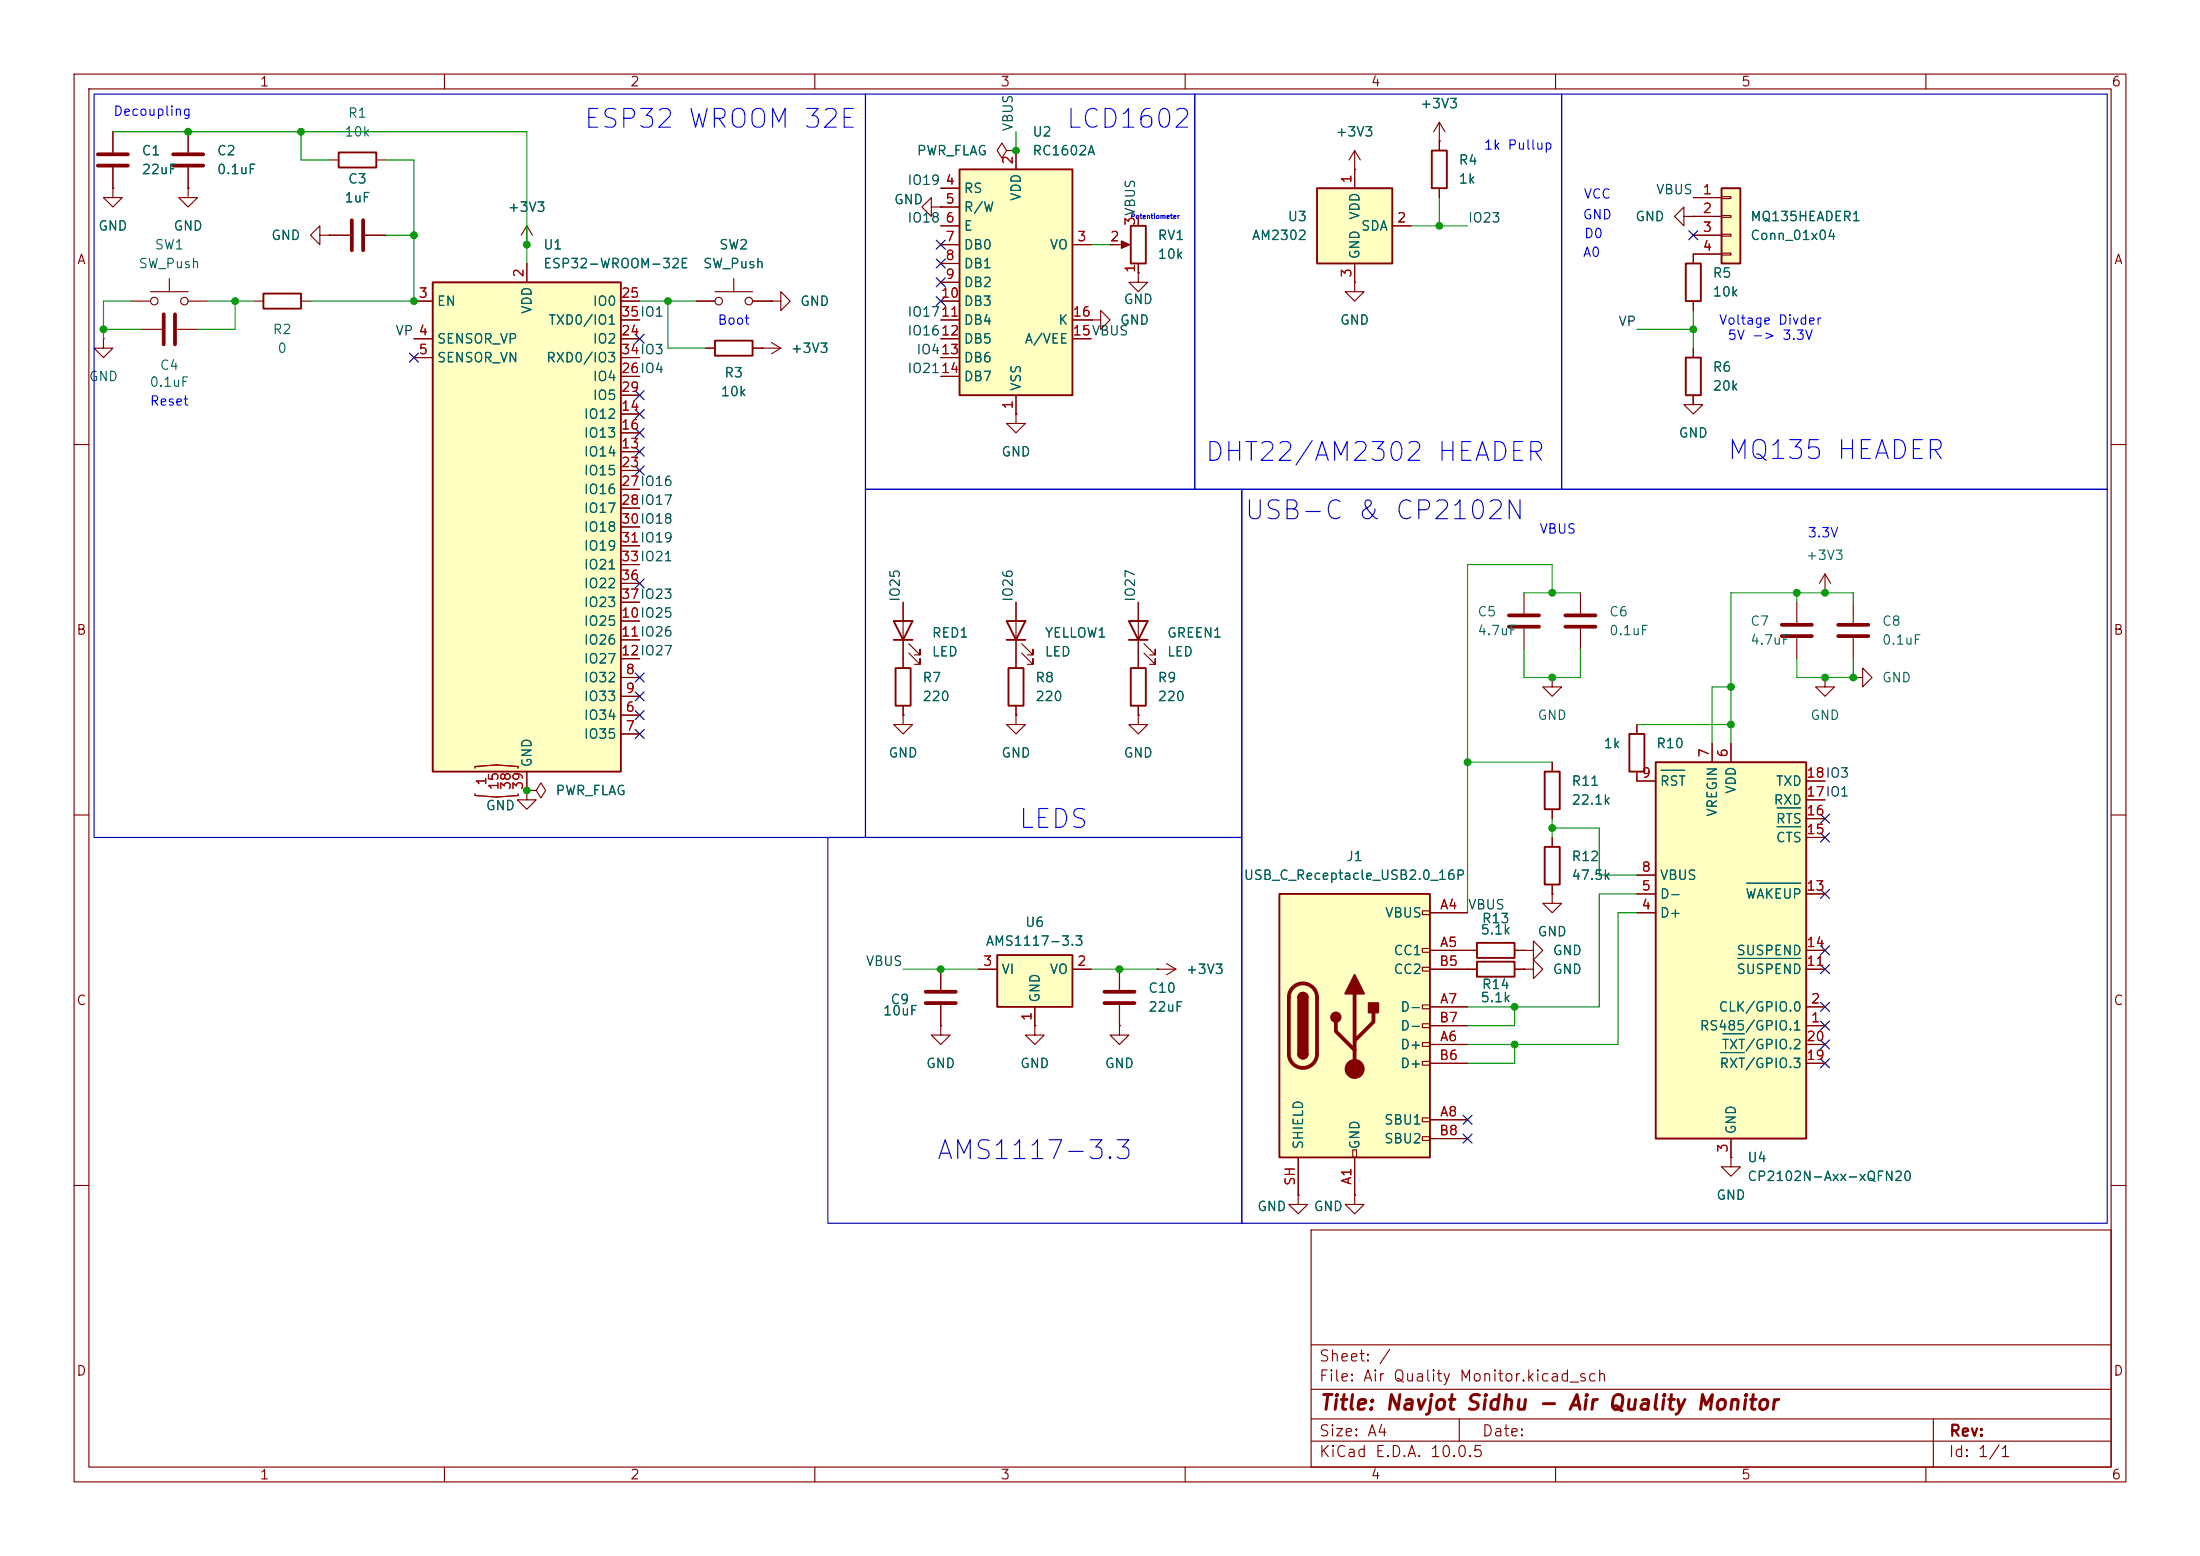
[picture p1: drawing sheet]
<svg xmlns="http://www.w3.org/2000/svg" width="297mm" height="210mm" viewBox="0 0 297 210" stroke-linecap="round" stroke-linejoin="round" font-family="sans-serif">
<g fill="none" stroke="#840000" stroke-width=".15">
<path d="M10 10h277v190h-277zM12 12h273v186h-273zM60 10v2M110 10v2M160 10v2M210 10v2M260 10v2M19 44.5h2.8M23.9 44.5h2.8M34.3 40.6h1.3M40.6 40.6h1.3M10 60h2"/>
<path d="M285 60h2M10 110h2M285 110h2M127 130.8v2.8M127 135.6v2.8M10 160h2M177 166h108v32h-108zM285 160h2M60 198v2M110 198v2M160 198v2M177 194.5h108"/>
<path d="M177 191.5h108M177 187.5h108M177 181.5h108M197 191.5v3M210 198v2M260 198v2M261 191.5v6.5"/>
</g>
<path d="M22.1 42.4v4.1M23.6 42.4v4.1M125 135.4h4M125 133.9h4" fill="none" stroke="#840000" stroke-width=".51"/>
<path d="M35.6 39.6h5v2.1h-5z" fill="none" stroke="#840000" stroke-width=".25"/>
<path d="M134.6 128.9h10.2v7h-10.2z" fill="#ffffc2"/>
<path d="M135.9 83.8h2.5l-1.2 2.6zM135.9 86.4h2.5M136.1 90.2h2.1v5.1h-2.1zM152.4 83.8h2.5l-1.2 2.6zM152.4 86.4h2.5M152.7 90.2h2v5.1h-2zM208.5 114.3h2.1v5.1h-2.1zM134.6 128.9h10.2v7h-10.2z" fill="none" stroke="#840000" stroke-width=".25"/>
<g fill="none" stroke="#840000" stroke-width=".15">
<path d="M15.2 17.8v2.8M15.2 25.4v1.3h1.3l-1.3 1.2-1.2-1.2h1.2M15.2 25.4h.1M15.2 22.6v2.8M20.3 39.4h5.1M22.9 37.6v1.8M71.1 33h.1M71.1 30.5l-.7 1.3M71.1 30.5l.8 1.3M71.1 30.5v2.5M17.8 40.6h2.5M25.4 40.6h2.5"/>
<path d="M137.2 81.3v8.9M137.2 95.3v1.2M137.9 88.1l1.5 1.6v-.8v.8h-.7M137.9 86.9l1.5 1.5v-.8v.8h-.7M153.7 96.5v1.3h1.2l-1.2 1.3-1.3-1.3h1.3M153.7 96.5h.1M153.7 81.3v8.9M153.7 95.3v1.2M154.4 88.1l1.6 1.6v-.8v.8h-.8M154.4 86.9l1.6 1.5v-.8v.8h-.8M71.1 106.7h1.3l.6-1 .7 1-.7 1-.6-1M71.1 106.7h.1"/>
<path d="M209.5 113v1.3M209.5 119.4v1.3M127 138.4v1.3h1.3l-1.3 1.3-1.3-1.3h1.3M127 138.4h.1M132.1 130.8h2.5M139.7 135.9v2.5M144.8 130.8h2.5M205.7 130.8h1.3v-1.3l1.3 1.3-1.3 1.3v-1.3M205.7 130.8h.1M205.7 128.3h1.3v-1.3l1.3 1.3-1.3 1.2v-1.2M205.7 128.3h.1M209.5 120.7v1.2h1.3l-1.3 1.3-1.2-1.3h1.2"/>
<path d="M209.5 120.7h.1"/>
<circle cx="20.8" cy="40.6" r=".51"/>
<circle cx="24.9" cy="40.6" r=".51"/>
</g>
<path d="M13.2 20.8h4.1M13.2 22.4h4.1" fill="none" stroke="#840000" stroke-width=".51"/>
<path d="M58.4 38.1h25.4v66h-25.4z" fill="#ffffc2"/>
<path d="M58.4 38.1h25.4v66h-25.4zM227.6 48.3h2v5h-2zM120.6 83.8h2.6l-1.3 2.6zM120.6 86.4h2.6M120.9 90.2h2v5.1h-2z" fill="none" stroke="#840000" stroke-width=".25"/>
<g fill="none" stroke="#840000" stroke-width=".15">
<path d="M25.4 17.8v2.8M25.4 25.4v1.3h1.3l-1.3 1.2-1.3-1.2h1.3M25.4 25.4h.1M25.4 22.6v2.8M43.2 31.8v-1.3l-1.3 1.3 1.3 1.2v-1.2h1.2M44.4 31.8h.1M71.1 35.6v2.5M153.7 36.8v1.3h1.2l-1.2 1.3-1.3-1.3h1.3M153.7 36.8h.1M227.3 29.2v-1.3l-1.2 1.3 1.2 1.3v-1.3h1.3M228.6 29.2h.1M55.9 40.6h2.5"/>
<path d="M55.9 45.7h2.5M55.9 48.3h2.5M83.8 40.6h2.6M83.8 45.7h2.6M83.8 48.3h2.6M83.8 55.9h2.6M83.8 58.4h2.6M83.8 50.8h2.6M83.8 53.3h2.6M83.8 43.2h2.6M228.6 47v1.3M228.6 53.3v1.3"/>
<path d="M83.8 61h2.6M83.8 63.5h2.6M83.8 66h2.6M83.8 68.6h2.6M83.8 71.1h2.6M83.8 73.7h2.6M83.8 76.2h2.6M83.8 78.7h2.6M246.4 77.5l-.8 1.2M246.4 77.5l.7 1.2M246.4 77.5v2.5M83.8 96.5h2.6"/>
<path d="M83.8 99.1h2.6M83.8 91.4h2.6M83.8 94h2.6M83.8 83.8h2.6M83.8 86.4h2.6M83.8 88.9h2.6M83.8 81.3h2.6M121.9 96.5v1.3h1.3l-1.3 1.3-1.3-1.3h1.3M121.9 96.5h.1M121.9 81.3v8.9M121.9 95.3v1.2M122.7 88.1l1.5 1.6v-.8v.8h-.8"/>
<path d="M122.7 86.9l1.5 1.5v-.8v.8h-.8M137.2 96.5v1.3h1.2l-1.2 1.3-1.3-1.3h1.3M137.2 96.5h.1M246.4 80h.1M246.4 91.4v1.3h1.2l-1.2 1.3-1.3-1.3h1.3M246.4 91.4h.1M71.1 106.7v1.3h1.3l-1.3 1.2-1.3-1.2h1.3M71.1 106.7h.1M71.1 104.1v2.6M139.7 138.4v1.3h1.3l-1.3 1.3-1.3-1.3h1.3M139.7 138.4h.1M151.1 138.4v1.3h1.3l-1.3 1.3-1.2-1.3h1.2"/>
<path d="M151.1 138.4h.1M151.1 130.8v2.8M151.1 135.6v2.8M156.2 130.8h.1M156.2 130.8h2.5M157.5 130l1.2 .8M158.7 130.8l-1.2 .8"/>
</g>
<path d="M64.1 103.7v-.2l2.9-.3 2.9 .3v.2M64.1 107.2v.2l2.9 .2 2.9-.2v-.2" fill="none" stroke="#a90000" stroke-width=".15"/>
<path d="M23.4 20.8h4M23.4 22.4h4M149.1 135.4h4.1M149.1 133.9h4.1" fill="none" stroke="#840000" stroke-width=".51"/>
<path d="M232.4 25.4h2.5v10.2h-2.5z" fill="#ffffc2"/>
<path d="M232.4 25.4h2.5v10.2h-2.5z" fill="none" stroke="#840000" stroke-width=".25"/>
<g fill="none" stroke="#840000" stroke-width=".15">
<path d="M182.9 22.9h.1M182.9 38.1v1.3h1.2l-1.2 1.2-1.3-1.2h1.3M182.9 38.1h.1M182.9 20.3l-.8 1.3M182.9 20.3l.7 1.3M182.9 20.3v2.6M228.6 26.7h3.8M228.6 29.2h3.8M228.6 31.8h3.8M228.6 34.3h3.8M232.4 26.5h1.3v.3h-1.3zM232.4 29.1h1.3v.2h-1.3z"/>
<path d="M232.4 31.6h1.3v.3h-1.3zM232.4 34.2h1.3v.2h-1.3zM14 45.7v1.3h1.2l-1.2 1.3-1.3-1.3h1.3M14 45.7h.1"/>
</g>
<path d="M177.8 25.4h10.2v10.2h-10.2z" fill="#ffffc2"/>
<path d="M152.7 30.5h2v5.1h-2zM177.8 25.4h10.2v10.2h-10.2zM227.6 35.6h2v5h-2zM96.5 46h5.1v2h-5.1z" fill="none" stroke="#840000" stroke-width=".25"/>
<g fill="none" stroke="#840000" stroke-width=".15">
<path d="M96.5 39.4h5.1M99.1 37.6v1.8M125.7 27.9v-1.2l-1.2 1.2 1.2 1.3v-1.3h1.3M127 27.9h.1M149.9 33h2.2M153.7 29.2v1.3M153.7 35.6v1.2M182.9 22.9v2.5M182.9 35.6v2.5M188 30.5h2.5M228.6 34.3v1.3M94 40.6h2.5"/>
<path d="M95.2 47h1.3M101.6 47h3.8M101.6 40.6h2.5M102.9 47h.1M104.1 40.6h1.3v-1.2l1.3 1.2-1.3 1.3v-1.3M104.1 40.6h.1M104.1 46.2l1.3 .8M105.4 47l-1.3 .8M137.2 55.9v1.3h1.2l-1.2 1.2-1.3-1.2h1.3M137.2 55.9h.1M147.3 43.2h1.3v-1.3l1.3 1.3-1.3 1.3v-1.3M147.3 43.2h.1"/>
<path d="M228.6 53.3v1.3h1.3l-1.3 1.3-1.3-1.3h1.3M228.6 53.3h.1M228.6 40.6v1.3M205.7 80v2.8M205.7 84.8v2.8M209.5 91.4v1.3h1.3l-1.3 1.3-1.2-1.3h1.2M209.5 91.4h.1M213.4 80v2.8M213.4 84.8v2.8M242.6 81.3v2.8M242.6 86.1v2.8M250.2 91.4h1.3v-1.2l1.2 1.2-1.2 1.3v-1.3"/>
<path d="M250.2 91.4h.1M250.2 81.3v2.8M250.2 86.1v2.8"/>
<circle cx="97" cy="40.6" r=".51"/>
<circle cx="101.1" cy="40.6" r=".51"/>
</g>
<path d="M203.7 83.1h4.1M203.7 84.6h4.1M211.3 83.1h4.1M211.3 84.6h4.1M240.5 84.3h4.1M240.5 85.9h4.1M248.2 84.3h4M248.2 85.9h4" fill="none" stroke="#840000" stroke-width=".51"/>
<path d="M151.4 32.5l1.1 .5-1.1 .5z" fill="#840000" stroke="#840000" stroke-width=".15"/>
<path d="M129.5 22.9h15.3v30.4h-15.3z" fill="#ffffc2"/>
<path d="M129.5 22.9h15.3v30.4h-15.3z" fill="none" stroke="#840000" stroke-width=".25"/>
<g fill="none" stroke="#840000" stroke-width=".15">
<path d="M127 33h2.5M127 25.4h2.5M127 27.9h2.5M127 30.5h2.5M127 35.6h2.5M127 38.1h2.5M135.9 20.3l-.6-1-.7 1 .7 1 .6-1h1.3M137.2 20.3h.1M137.2 20.3v2.6M144.8 33h2.5M127 40.6h2.5M127 43.2h2.5"/>
<path d="M127 45.7h2.5M127 48.3h2.5M127 50.8h2.5M137.2 53.3v2.6M144.8 43.2h2.5M144.8 45.7h2.5"/>
</g>
<path d="M223.5 102.9h20.3v50.8h-20.3z" fill="#ffffc2"/>
<path d="M220 99.1h2v5h-2zM223.5 102.9h20.3v50.8h-20.3z" fill="none" stroke="#840000" stroke-width=".25"/>
<g fill="none" stroke="#840000" stroke-width=".15">
<path d="M194.3 19.1h.1M194.3 16.5l-.8 1.3M194.3 16.5l.8 1.3M194.3 16.5v2.6M221 97.8v1.3M221 118.1h2.5M221 104.1v1.3h2.5M231.1 100.3v2.6M233.7 100.3v2.6M243.8 105.4h2.6M243.8 113h2.6M243.8 110.5h2.6"/>
<path d="M243.8 108h2.6M221 123.2h2.5M221 120.7h2.5M243.8 138.4h2.6M243.8 135.9h2.6M243.8 120.7h2.6M243.8 130.8h2.6M243.8 128.3h2.6M233.7 153.7v2.5M243.8 143.5h2.6M243.8 141h2.6"/>
</g>
<path d="M224.3 104h3.1M235.8 119.2h7.3M239.9 111.6h3.2M239.9 109h3.2M232.6 139.5h2.9M234.6 129.4h8.5M232.3 142.1h3.2" fill="none" stroke="#006464" stroke-width=".15"/>
<path d="M172.7 120.7h20.3v35.5h-20.3z" fill="#ffffc2"/>
<g fill="none" stroke="#840000" stroke-width=".15">
<path d="M15.2 17.8v2.8M25.4 17.8v2.8M194.3 19.1h.1M194.3 19.1v1.2M15.2 25.4h.1M15.2 22.6v2.8M25.4 25.4h.1M25.4 22.6v2.8M44.4 31.8h.1M44.4 31.8h2.8M44.4 21.6h1.3M49.3 31.8h2.8"/>
<path d="M50.8 21.6h1.3M71.1 33h.1M71.1 35.6v2.5M127 27.9h.1M127 30.5h2.5M127 33h2.5M127 25.4h2.5M127 27.9h2.5M127 35.6h2.5M127 38.1h2.5M137.2 20.3h.1M137.2 20.3v2.6"/>
<path d="M144.8 33h2.5M149.9 33h1.2M153.7 36.8h.1M153.7 29.2v1.3M153.7 35.6v1.2M182.9 22.9h.1M182.9 38.1h.1M182.9 22.9v2.5M182.9 35.6v2.5M188 30.5h2.5M194.3 25.4v1.3M228.6 29.2h.1"/>
<path d="M228.6 31.8h3.8M228.6 26.7h3.8M228.6 29.2h3.8M232.4 34.3h-3.8v1.3M55.9 40.6h2.5M55.9 45.7h2.5M55.9 48.3h2.5M83.8 40.6h2.6M83.8 45.7h2.6M83.8 48.3h2.6M83.8 55.9h2.6M83.8 58.4h2.6"/>
<path d="M83.8 50.8h2.6M83.8 53.3h2.6M83.8 43.2h2.6M94 40.6h2.5M95.2 47h1.3M101.6 40.6h2.5M101.6 47h1.3M102.9 47h.1M104.1 40.6h.1M127 40.6h2.5M127 45.7h2.5M127 48.3h2.5"/>
<path d="M127 50.8h2.5M127 43.2h2.5M137.2 55.9h.1M137.2 53.3v2.6M144.8 45.7h2.5M144.8 43.2h2.5M147.3 43.2h.1M228.6 53.3h.1M228.6 40.6v1.3M228.6 47v1.3M228.6 53.3v1.3M83.8 61h2.6"/>
<path d="M83.8 63.5h2.6M83.8 66h2.6M83.8 68.6h2.6M83.8 71.1h2.6M83.8 73.7h2.6M83.8 76.2h2.6M83.8 78.7h2.6M83.8 96.5h2.6M83.8 99.1h2.6M83.8 91.4h2.6M83.8 94h2.6M83.8 83.8h2.6"/>
<path d="M83.8 86.4h2.6M83.8 88.9h2.6M83.8 81.3h2.6M121.9 96.5h.1M121.9 81.3v2.5M121.9 86.4v3.8M121.9 95.3v1.2M137.2 96.5h.1M137.2 81.3v2.5M137.2 86.4v3.8M137.2 95.3v1.2M153.7 96.5h.1"/>
<path d="M153.7 81.3v2.5M153.7 86.4v3.8M153.7 95.3v1.2M221 97.8v1.3M71.1 106.7h.1M71.1 104.1v2.6M209.5 102.9v1.2M209.5 109.2v1.3M209.5 113v1.3M209.5 119.4v1.3M221 118.1h2.5M221 104.1v1.3h2.5"/>
<path d="M231.1 100.3v2.6M233.7 100.3v2.6M243.8 105.4h2.6M243.8 113h2.6M243.8 110.5h2.6M243.8 108h2.6M127 138.4h.1M127 130.8v2.8M127 135.6v2.8M132.1 130.8h2.5M139.7 138.4h.1M139.7 135.9v2.5"/>
<path d="M144.8 130.8h2.5M151.1 138.4h.1M151.1 130.8v2.8M151.1 135.6v2.8M156.2 130.8h.1M192 122.9h1v.5h-1zM192 128h1v.5h-1zM192 130.6h1v.5h-1zM192 135.6h1v.5h-1zM192 138.2h1v.5h-1zM193 123.2h5.1M193 128.3h6.4"/>
<path d="M193 135.9h5.1M193 130.8h6.4M193 138.4h5.1M204.5 128.3h1.2M204.5 130.8h1.2M205.7 130.8h.1M205.7 128.3h.1M209.5 120.7h.1M221 123.2h2.5M221 120.7h2.5M243.8 128.3h2.6M243.8 135.9h2.6"/>
<path d="M243.8 130.8h2.6M243.8 138.4h2.6M243.8 120.7h2.6M175.3 156.2v5.1M182.6 155.2h.5v1h-.5zM182.9 156.2v5.1M192 140.7h1v.5h-1zM192 143.3h1v.5h-1zM192 150.9h1v.5h-1zM192 153.4h1v.5h-1zM193 141h5.1M193 151.1h5.1"/>
<path d="M193 143.5h5.1M193 153.7h5.1M233.7 156.2v1.3h1.2l-1.2 1.3-1.3-1.3h1.3M233.7 156.2h.1M233.7 153.7v2.5M243.8 141h2.6M243.8 143.5h2.6M175.3 161.3v1.3h1.2l-1.2 1.2-1.3-1.2h1.3M175.3 161.3h.1M182.9 161.3v1.3h1.2l-1.2 1.2-1.3-1.2h1.3M182.9 161.3h.1"/>
</g>
<path d="M45.7 20.6h5.1v2h-5.1zM193.3 20.3h2v5.1h-2zM208.5 104.1h2.1v5.1h-2.1zM172.7 120.7h20.3v35.5h-20.3zM175.3 134.6a.64 .64 0 0 1 .6-.6 .64 .64 0 0 1 .6 .6M199.4 129.8h5.1v2h-5.1zM199.4 127.3h5.1v2h-5.1zM175.3 142.2a.64 .64 0 0 0 .6 .7 .64 .64 0 0 0 .6-.7" fill="none" stroke="#840000" stroke-width=".25"/>
<path d="M47.5 29.7v4.1M49 29.7v4.1M174.5 133.3a1.9 1.9 0 0 1 2.1-.4 1.9 1.9 0 0 1 1.2 1.7v7.6a1.91 1.91 0 0 1-1.9 1.9 1.91 1.91 0 0 1-1.9-1.9v-7.6a1.9 1.9 0 0 1 .5-1.3zM180.3 137.9v1.3l2.6 2.5M182.9 134.1v10.2M185.4 136.7v1.2l-2.5 2.6" fill="none" stroke="#840000" stroke-width=".51"/>
<g fill="#840000" stroke="#840000" stroke-width=".25">
<path d="M175.3 134.6h1.2v7.6h-1.2z"/>
<path d="M175.4 134.2a.64 .64 0 0 1 .7-.2 .64 .64 0 0 1 .4 .6h-1.2z"/>
<path d="M175.3 142.2h1.2a.64 .64 0 0 1-.6 .7 .64 .64 0 0 1-.6-.7z"/>
<path d="M182.9 131.6l1.2 2.5h-2.5z"/>
<path d="M184.8 135.4h1.3v1.3h-1.3z"/>
<circle cx="180.3" cy="137.3" r=".63"/>
</g>
<circle cx="182.9" cy="144.3" r="1.27" fill="#840000" stroke="#840000" stroke-width=".15"/>
<g fill="none" stroke="#009600" stroke-width=".15">
<path d="M15.2 17.8h55.9v17.8M40.6 17.8v3.8h3.8M137.2 17.8v2.5M52.1 31.8h3.8M52.1 21.6h3.8v19h-14M147.3 33h2.6M190.5 30.5h7.6M194.3 26.7v3.8M14 44.5h5M17.8 40.6h-3.8v5.1M27.9 40.6h6.4M31.7 40.6v3.9h-5"/>
<path d="M86.4 40.6h7.6M90.2 40.6v6.4h5M221 44.5h7.6M228.6 41.9v5.1M228.6 53.3v1.3M205.7 80h7.7M205.7 87.6v3.8h7.7v-3.8M209.5 80v-3.8h-11.4v47M221 97.8h12.7M233.7 92.7h-2.6v7.6M242.6 88.9v2.5h7.6v-2.5M242.6 80v1.3"/>
<path d="M250.2 81.3v-1.3h-16.5v20.3M198.1 102.9h11.4M209.5 111.8h6.4v6.3h5.1M209.5 110.5v2.5M121.9 130.8h10.2M147.3 130.8h8.9M204.5 135.9v2.5h-6.4M221 120.7h-5.1v15.2h-17.8M221 123.2h-2.6v17.8h-20.3M204.5 141v2.5h-6.4"/>
</g>
<g fill="none" stroke="#000084" stroke-width=".15">
<path d="M126.4 35l1.2 1.2M126.4 37.5l1.2 1.2M126.4 32.4l1.2 1.2M127.6 37.5l-1.2 1.2M127.6 35l-1.2 1.2M127.6 32.4l-1.2 1.2M228 31.1l1.2 1.3M229.2 31.1l-1.2 1.3M55.3 47.7l1.2 1.2M56.5 47.7l-1.2 1.2M85.8 45.1l1.2 1.2M85.8 55.3l1.2 1.2"/>
<path d="M85.8 57.8l1.2 1.2M85.8 52.7l1.2 1.2M87 45.1l-1.2 1.2M87 55.3l-1.2 1.2M87 57.8l-1.2 1.2M87 52.7l-1.2 1.2M126.4 40l1.2 1.2M127.6 40l-1.2 1.2M85.8 78.1l1.2 1.2M85.8 60.4l1.2 1.2M85.8 62.9l1.2 1.2M87 78.1l-1.2 1.2"/>
<path d="M87 60.4l-1.2 1.2M87 62.9l-1.2 1.2M85.8 98.5l1.2 1.2M85.8 93.4l1.2 1.2M85.8 95.9l1.2 1.2M85.8 90.8l1.2 1.2M87 98.5l-1.2 1.2M87 93.4l-1.2 1.2M87 95.9l-1.2 1.2M87 90.8l-1.2 1.2M245.8 112.4l1.2 1.2M245.8 109.9l1.2 1.2"/>
<path d="M247 112.4l-1.2 1.2M247 109.9l-1.2 1.2M245.8 127.7l1.2 1.2M245.8 120l1.2 1.3M245.8 130.2l1.2 1.2M245.8 135.3l1.2 1.2M245.8 137.8l1.2 1.2M247 127.7l-1.2 1.2M247 120l-1.2 1.3M247 130.2l-1.2 1.2M247 135.3l-1.2 1.2M247 137.8l-1.2 1.2"/>
<path d="M197.5 153.1l1.2 1.2M197.5 150.5l1.2 1.2M198.7 153.1l-1.2 1.2M198.7 150.5l-1.2 1.2M245.8 142.9l1.2 1.2M245.8 140.4l1.2 1.2M247 142.9l-1.2 1.2M247 140.4l-1.2 1.2"/>
</g>
<path d="M12.7 12.7h104.1v100.3h-104.1zM116.8 12.7h44.5v53.3h-44.5zM161.3 12.7h49.5v53.3h-49.5zM210.8 12.7h73.7v53.3h-73.7zM116.8 66h50.8v47h-50.8zM167.6 66h116.9v99.1h-116.9zM111.8 113h55.8v52.1h-55.8z" fill="none" stroke="#0000c2" stroke-width=".15"/>
<path d="M64.1 103.7v-.2l2.9-.3 2.9 .3v.2M64.1 107.2v.2l2.9 .2 2.9-.2v-.2" fill="none" stroke="#a90000" stroke-width=".15"/>
<path d="M224.3 104h3.1M235.8 119.2h7.3M239.9 111.6h3.2M239.9 109h3.2M232.6 139.5h2.9M234.6 129.4h8.5M232.3 142.1h3.2" fill="none" stroke="#006464" stroke-width=".15"/>
<g fill="#009600" stroke="#009600" stroke-width=".14">
<circle cx="71.1" cy="106.7" r=".46"/>
<circle cx="127" cy="130.8" r=".46"/>
<circle cx="151.1" cy="130.8" r=".46"/>
<circle cx="198.1" cy="102.9" r=".46"/>
<circle cx="209.5" cy="80" r=".46"/>
<circle cx="209.5" cy="91.4" r=".46"/>
<circle cx="194.3" cy="30.5" r=".46"/>
<circle cx="55.9" cy="31.8" r=".46"/>
<circle cx="55.9" cy="40.6" r=".46"/>
<circle cx="25.4" cy="17.8" r=".46"/>
<circle cx="31.7" cy="40.6" r=".46"/>
<circle cx="40.6" cy="17.8" r=".46"/>
<circle cx="14" cy="44.5" r=".46"/>
<circle cx="71.1" cy="33" r=".46"/>
<circle cx="90.2" cy="40.6" r=".46"/>
<circle cx="246.4" cy="80" r=".46"/>
<circle cx="246.4" cy="91.4" r=".46"/>
<circle cx="233.7" cy="92.7" r=".46"/>
<circle cx="228.6" cy="44.5" r=".46"/>
<circle cx="242.6" cy="80" r=".46"/>
<circle cx="250.2" cy="91.4" r=".46"/>
<circle cx="137.2" cy="20.3" r=".46"/>
<circle cx="233.7" cy="97.8" r=".46"/>
<circle cx="204.5" cy="141" r=".46"/>
<circle cx="209.5" cy="111.8" r=".46"/>
<circle cx="204.5" cy="135.9" r=".46"/>
</g>
<g font-size="2.5" fill="#00f">
<text x="78.6" y="17.9">ESP32 WROOM 32E</text>
<text x="143.7" y="17.9">LCD1602</text>
<text x="162.5" y="62.9">DHT22/AM2302 HEADER</text>
<text x="233" y="62.6">MQ135 HEADER</text>
<text x="137.3" y="112.4">LEDS</text>
</g>
<g font-size="2.5" fill="#0000c2">
<text x="167.8" y="70.8">USB-C &amp; CP2102N</text>
<text x="126.3" y="157.1">AMS1117-3.3</text>
</g>
<text font-size="2" fill="#840000" x="178" y="190.8">Title: Navjot Sidhu - Air Quality Monitor</text>
<g font-size="1.5" fill="#840000">
<text x="178" y="184.1">Sheet: /</text>
<text x="178" y="186.8">File: Air Quality Monitor.kicad_sch</text>
<text x="178" y="197">KiCad E.D.A. 10.0.5</text>
<text x="178" y="194.2">Size: A4</text>
<text x="200" y="194.2">Date:</text>
<text x="263" y="197">Id: 1/1</text>
<text x="263" y="194.2">Rev:</text>
</g>
<g font-size="1.3" fill="#840000">
<text x="35" y="12">1</text>
<text x="85" y="12">2</text>
<text x="135" y="12">3</text>
<text x="185" y="12">4</text>
<text x="235" y="12">5</text>
<text x="285" y="12">6</text>
<text x="10.3" y="36">A</text>
<text x="285.3" y="36">A</text>
<text x="10.2" y="86">B</text>
<text x="285.2" y="86">B</text>
<text x="10.2" y="136">C</text>
<text x="285.2" y="136">C</text>
<text x="10.2" y="186">D</text>
<text x="285.2" y="186">D</text>
<text x="35" y="200">1</text>
<text x="85" y="200">2</text>
<text x="135" y="200">3</text>
<text x="185" y="200">4</text>
<text x="235" y="200">5</text>
<text x="285" y="200">6</text>
</g>
<g font-size="1.3" fill="#00f">
<text x="15.2" y="16">Decoupling</text>
<text x="200.2" y="20.5">1k Pullup</text>
<text x="213.6" y="29.9">GND</text>
<text x="213.7" y="27.1">VCC</text>
<text x="213.6" y="35">A0</text>
<text x="213.8" y="32.5">D0</text>
<text x="96.8" y="44.1">Boot</text>
<text x="232" y="44.1">Voltage Divder</text>
<text x="233.1" y="46.2">5V -&gt; 3.3V</text>
<text x="20.1" y="55.1">Reset</text>
<text x="207.7" y="72.3">VBUS</text>
<text x="243.9" y="72.8">3.3V</text>
</g>
<g font-size="1.3" fill="#006464">
<text x="46.9" y="16.2">R1</text>
<text x="191.6" y="14.9">+3V3</text>
<text x="19" y="21.3">C1</text>
<text x="19" y="23.8">22uF</text>
<text x="29.2" y="21.3">C2</text>
<text x="29.2" y="23.8">0.1uF</text>
<text x="46.4" y="18.7">10k</text>
<text x="123.7" y="21.3">PWR_FLAG</text>
<text x="139.3" y="18.7">U2</text>
<text x="139.3" y="21.3">RC1602A</text>
<text x="180.2" y="18.7">+3V3</text>
<text x="196.8" y="22.6">R4</text>
<text x="46.4" y="27.6">1uF</text>
<text x="46.9" y="25.1">C3</text>
<text x="68.5" y="28.9">+3V3</text>
<text x="120.6" y="27.9">GND</text>
<text x="130" y="26.4">RS</text>
<text x="130" y="28.9">R/W</text>
<text x="138.1" y="27.2" transform="rotate(-90 138.1 27.2)">VDD</text>
<text x="183.8" y="29.8" transform="rotate(-90 183.8 29.8)">VDD</text>
<text x="196.8" y="25.1">1k</text>
<text x="13.2" y="31.4">GND</text>
<text x="20.8" y="34">SW1</text>
<text x="23.3" y="31.4">GND</text>
<text x="36.5" y="32.7">GND</text>
<text x="73.2" y="34">U1</text>
<text x="97" y="34">SW2</text>
<text x="130" y="31.4">E</text>
<text x="130" y="34">DB0</text>
<text x="141.6" y="34">VO</text>
<text x="156.2" y="32.7">RV1</text>
<text x="156.2" y="35.3">10k</text>
<text x="168.9" y="32.7">AM2302</text>
<text x="173.8" y="30.2">U3</text>
<text x="183.7" y="31.4">SDA</text>
<text x="183.8" y="35.1" transform="rotate(-90 183.8 35.1)">GND</text>
<text x="220.7" y="30.2">GND</text>
<text x="236.2" y="30.2">MQ135HEADER1</text>
<text x="236.2" y="32.7">Conn_01x04</text>
<text x="18.6" y="36.5">SW_Push</text>
<text x="58.9" y="41.6">EN</text>
<text x="73.2" y="36.5">ESP32-WROOM-32E</text>
<text x="79.9" y="41.6">IO0</text>
<text x="94.8" y="36.5">SW_Push</text>
<text x="107.9" y="41.6">GND</text>
<text x="130" y="36.5">DB1</text>
<text x="130" y="39.1">DB2</text>
<text x="130" y="41.6">DB3</text>
<text x="151.6" y="41.3">GND</text>
<text x="231.1" y="37.8">R5</text>
<text x="231.1" y="40.3">10k</text>
<text x="36.7" y="45.4">R2</text>
<text x="37.4" y="48">0</text>
<text x="58.9" y="46.7">SENSOR_VP</text>
<text x="72.1" y="42.5" transform="rotate(-90 72.1 42.5)">VDD</text>
<text x="74" y="44.1">TXD0/IO1</text>
<text x="79.9" y="46.7">IO2</text>
<text x="106.7" y="48">+3V3</text>
<text x="130" y="44.1">DB4</text>
<text x="130" y="46.7">DB5</text>
<text x="138.2" y="46.7">A/VEE</text>
<text x="142.8" y="44.1">K</text>
<text x="151.1" y="44.1">GND</text>
<text x="180.8" y="44.1">GND</text>
<text x="11.9" y="51.8">GND</text>
<text x="20.1" y="52.5">0.1uF</text>
<text x="21.5" y="50.2">C4</text>
<text x="58.9" y="49.2">SENSOR_VN</text>
<text x="73.7" y="49.2">RXD0/IO3</text>
<text x="79.9" y="51.8">IO4</text>
<text x="97.2" y="53.8">10k</text>
<text x="97.7" y="51.3">R3</text>
<text x="130" y="49.2">DB6</text>
<text x="130" y="51.8">DB7</text>
<text x="138.1" y="52.9" transform="rotate(-90 138.1 52.9)">VSS</text>
<text x="231.1" y="50.5">R6</text>
<text x="231.1" y="53">20k</text>
<text x="78.7" y="56.8">IO12</text>
<text x="78.7" y="59.4">IO13</text>
<text x="79.9" y="54.3">IO5</text>
<text x="226.5" y="59.4">GND</text>
<text x="78.7" y="61.9">IO14</text>
<text x="78.7" y="64.5">IO15</text>
<text x="135.1" y="61.9">GND</text>
<text x="78.7" y="67">IO16</text>
<text x="78.7" y="69.5">IO17</text>
<text x="78.7" y="72.1">IO18</text>
<text x="78.7" y="74.6">IO19</text>
<text x="78.7" y="77.2">IO21</text>
<text x="243.7" y="75.9">+3V3</text>
<text x="78.7" y="79.7">IO22</text>
<text x="78.7" y="82.2">IO23</text>
<text x="199.4" y="83.5">C5</text>
<text x="217.2" y="83.5">C6</text>
<text x="78.7" y="84.8">IO25</text>
<text x="78.7" y="87.3">IO26</text>
<text x="78.7" y="89.9">IO27</text>
<text x="125.7" y="86.4">RED1</text>
<text x="125.7" y="88.9">LED</text>
<text x="141" y="86.4">YELLOW1</text>
<text x="141" y="88.9">LED</text>
<text x="157.5" y="86.4">GREEN1</text>
<text x="157.5" y="88.9">LED</text>
<text x="199.4" y="86.1">4.7uF</text>
<text x="217.2" y="86.1">0.1uF</text>
<text x="236.2" y="84.8">C7</text>
<text x="236.2" y="87.3">4.7uF</text>
<text x="254" y="84.8">C8</text>
<text x="254" y="87.3">0.1uF</text>
<text x="78.7" y="92.4">IO32</text>
<text x="78.7" y="94.9">IO33</text>
<text x="124.4" y="92.4">R7</text>
<text x="124.4" y="94.9">220</text>
<text x="139.7" y="92.4">R8</text>
<text x="139.7" y="94.9">220</text>
<text x="156.2" y="92.4">R9</text>
<text x="156.2" y="94.9">220</text>
<text x="254" y="92.4">GND</text>
<text x="78.7" y="97.5">IO34</text>
<text x="78.7" y="100">IO35</text>
<text x="207.5" y="97.5">GND</text>
<text x="216.4" y="101.3">1k</text>
<text x="223.5" y="101.3">R10</text>
<text x="244.3" y="97.5">GND</text>
<text x="72.1" y="103.7" transform="rotate(-90 72.1 103.7)">GND</text>
<text x="74.9" y="107.6">PWR_FLAG</text>
<text x="119.9" y="102.6">GND</text>
<text x="135.1" y="102.6">GND</text>
<text x="151.6" y="102.6">GND</text>
<text x="212.1" y="106.4">R11</text>
<text x="224" y="106.4">RST</text>
<text x="234.6" y="107.2" transform="rotate(-90 234.6 107.2)">VDD</text>
<text x="239.7" y="106.4">TXD</text>
<text x="65.5" y="109.7">GND</text>
<text x="212.1" y="108.9">22.1k</text>
<text x="232.1" y="110.3" transform="rotate(-90 232.1 110.3)">VREGIN</text>
<text x="239.4" y="108.9">RXD</text>
<text x="239.7" y="114">CTS</text>
<text x="239.7" y="111.5">RTS</text>
<text x="167.8" y="119.1">USB_C_Receptacle_USB2.0_16P</text>
<text x="181.7" y="116.5">J1</text>
<text x="212.1" y="116.5">R12</text>
<text x="212.1" y="119.1">47.5k</text>
<text x="224" y="119.1">VBUS</text>
<text x="138.3" y="125.4">U6</text>
<text x="186.9" y="124.2">VBUS</text>
<text x="200" y="124.9">R13</text>
<text x="224" y="124.2">D+</text>
<text x="224" y="121.6">D-</text>
<text x="235.5" y="121.6">WAKEUP</text>
<text x="133" y="128">AMS1117-3.3</text>
<text x="135.1" y="131.8">VI</text>
<text x="141.6" y="131.8">VO</text>
<text x="160" y="131.8">+3V3</text>
<text x="188" y="129.2">CC1</text>
<text x="188" y="131.8">CC2</text>
<text x="199.8" y="126.4">5.1k</text>
<text x="207.5" y="126.7">GND</text>
<text x="209.5" y="131.8">GND</text>
<text x="209.5" y="129.2">GND</text>
<text x="234.3" y="131.8">SUSPEND</text>
<text x="234.3" y="129.2">SUSPEND</text>
<text x="119.1" y="137.4">10uF</text>
<text x="120.1" y="135.8">C9</text>
<text x="140.7" y="135.4" transform="rotate(-90 140.7 135.4)">GND</text>
<text x="154.9" y="134.3">C10</text>
<text x="154.9" y="136.9">22uF</text>
<text x="189" y="136.9">D-</text>
<text x="199.8" y="135.6">5.1k</text>
<text x="200" y="133.8">R14</text>
<text x="231.9" y="136.9">CLK/GPIO.0</text>
<text x="189" y="141.9">D+</text>
<text x="189" y="139.4">D-</text>
<text x="229.4" y="139.4">RS485/GPIO.1</text>
<text x="232.3" y="141.9">TXT/GPIO.2</text>
<text x="124.9" y="144.5">GND</text>
<text x="137.6" y="144.5">GND</text>
<text x="149.1" y="144.5">GND</text>
<text x="189" y="144.5">D+</text>
<text x="232" y="144.5">RXT/GPIO.3</text>
<text x="176.2" y="155.2" transform="rotate(-90 176.2 155.2)">SHIELD</text>
<text x="183.8" y="155.2" transform="rotate(-90 183.8 155.2)">GND</text>
<text x="186.8" y="152.1">SBU1</text>
<text x="186.8" y="154.6">SBU2</text>
<text x="234.6" y="153.2" transform="rotate(-90 234.6 153.2)">GND</text>
<text x="235.8" y="157.2">U4</text>
<text x="235.8" y="159.7">CP2102N-Axx-xQFN20</text>
<text x="169.6" y="163.8">GND</text>
<text x="177.3" y="163.8">GND</text>
<text x="231.6" y="162.3">GND</text>
</g>
<g font-size="1.3" fill="#0f0f0f">
<text x="137" y="17.8" transform="rotate(-90 137 17.8)">VBUS</text>
<text x="122.4" y="25.3">IO19</text>
<text x="223.5" y="26.5">VBUS</text>
<text x="122.4" y="30.4">IO18</text>
<text x="198.1" y="30.4">IO23</text>
<text x="53.3" y="45.6">VP 4</text>
<text x="122.4" y="43.1">IO1711</text>
<text x="122.4" y="45.6">IO1612</text>
<text x="218.4" y="44.3">VP</text>
<text x="122.4" y="50.7">IO2114</text>
<text x="123.6" y="48.1">IO413</text>
<text x="121.8" y="81.3" transform="rotate(-90 121.8 81.3)">IO25</text>
<text x="137" y="81.3" transform="rotate(-90 137 81.3)">IO26</text>
<text x="153.5" y="81.3" transform="rotate(-90 153.5 81.3)">IO27</text>
<text x="198.1" y="123.1">VBUS</text>
<text x="116.8" y="130.7">VBUS</text>
</g>
<g font-size="1.3" fill="#a90000">
<text x="137" y="22.3" transform="rotate(-90 137 22.3)">2</text>
<text x="127.5" y="25.3">4</text>
<text x="127.5" y="27.8">5</text>
<text x="182.7" y="24.9" transform="rotate(-90 182.7 24.9)">1</text>
<text x="229.8" y="26.5">1</text>
<text x="229.8" y="29.1">2</text>
<text x="127.5" y="30.3">6</text>
<text x="127.5" y="32.9">7</text>
<text x="127.5" y="35.4">8</text>
<text x="145.3" y="32.9">3</text>
<text x="149.8" y="32.9">2</text>
<text x="153.5" y="30.6" transform="rotate(-90 153.5 30.6)">3VBUS</text>
<text x="153.5" y="30.6" transform="rotate(-90 153.5 30.6)">3</text>
<text x="188.5" y="30.3">2</text>
<text x="229.8" y="31.6">3</text>
<text x="229.8" y="34.2">4</text>
<text x="56.4" y="40.5">3</text>
<text x="71" y="37.6" transform="rotate(-90 71 37.6)">2</text>
<text x="83.8" y="40.5">25</text>
<text x="126.9" y="40.5">10</text>
<text x="127.5" y="38">9</text>
<text x="153.5" y="36.9" transform="rotate(-90 153.5 36.9)">1</text>
<text x="182.7" y="37.6" transform="rotate(-90 182.7 37.6)">3</text>
<text x="56.4" y="45.6">4</text>
<text x="83.8" y="45.6">24</text>
<text x="83.8" y="43">35IO1</text>
<text x="83.8" y="43">35</text>
<text x="126.9" y="43">11</text>
<text x="126.9" y="45.6">12</text>
<text x="144.7" y="45.6">15VBUS</text>
<text x="144.7" y="43">16</text>
<text x="144.7" y="45.6">15</text>
<text x="56.4" y="48.1">5</text>
<text x="83.8" y="50.7">26IO4</text>
<text x="83.8" y="53.2">29</text>
<text x="83.8" y="48.1">34IO3</text>
<text x="83.8" y="50.7">26</text>
<text x="83.8" y="48.1">34</text>
<text x="126.9" y="48.1">13</text>
<text x="126.9" y="50.7">14</text>
<text x="83.8" y="55.7">14</text>
<text x="83.8" y="58.3">16</text>
<text x="137" y="55.3" transform="rotate(-90 137 55.3)">1</text>
<text x="83.8" y="60.8">13</text>
<text x="83.8" y="63.4">23</text>
<text x="83.8" y="65.9">27IO16</text>
<text x="83.8" y="65.9">27</text>
<text x="83.8" y="68.4">28IO17</text>
<text x="83.8" y="71">30IO18</text>
<text x="83.8" y="68.4">28</text>
<text x="83.8" y="71">30</text>
<text x="83.8" y="73.5">31IO19</text>
<text x="83.8" y="76.1">33IO21</text>
<text x="83.8" y="73.5">31</text>
<text x="83.8" y="76.1">33</text>
<text x="83.8" y="83.7">10IO25</text>
<text x="83.8" y="78.6">36</text>
<text x="83.8" y="81.1">37IO23</text>
<text x="83.8" y="83.7">10</text>
<text x="83.8" y="81.1">37</text>
<text x="83.8" y="86.2">11IO26</text>
<text x="83.8" y="88.8">12IO27</text>
<text x="83.8" y="86.2">11</text>
<text x="83.8" y="88.8">12</text>
<text x="84.4" y="91.3">8</text>
<text x="84.4" y="93.8">9</text>
<text x="84.4" y="96.4">6</text>
<text x="84.4" y="98.9">7</text>
<text x="65.9" y="106.1" transform="rotate(-90 65.9 106.1)">1</text>
<text x="67.6" y="106.7" transform="rotate(-90 67.6 106.7)">15</text>
<text x="69.3" y="106.7" transform="rotate(-90 69.3 106.7)">38</text>
<text x="70.9" y="106.7" transform="rotate(-90 70.9 106.7)">39</text>
<text x="221.5" y="105.3">9</text>
<text x="231" y="102.3" transform="rotate(-90 231 102.3)">7</text>
<text x="233.5" y="102.3" transform="rotate(-90 233.5 102.3)">6</text>
<text x="243.8" y="107.8">17IO1</text>
<text x="243.8" y="105.3">18IO3</text>
<text x="243.8" y="107.8">17</text>
<text x="243.8" y="105.3">18</text>
<text x="243.8" y="112.9">15</text>
<text x="243.8" y="110.4">16</text>
<text x="221.5" y="118">8</text>
<text x="194.3" y="123.1">A4</text>
<text x="221.5" y="123.1">4</text>
<text x="221.5" y="120.5">5</text>
<text x="243.8" y="120.5">13</text>
<text x="132.6" y="130.7">3</text>
<text x="145.3" y="130.7">2</text>
<text x="194.2" y="130.7">B5</text>
<text x="194.3" y="128.1">A5</text>
<text x="243.8" y="130.7">11</text>
<text x="243.8" y="128.1">14</text>
<text x="139.6" y="137.9" transform="rotate(-90 139.6 137.9)">1</text>
<text x="194.3" y="135.8">A7</text>
<text x="244.4" y="135.8">2</text>
<text x="194.2" y="143.4">B6</text>
<text x="194.2" y="138.3">B7</text>
<text x="194.3" y="140.8">A6</text>
<text x="243.8" y="143.4">19</text>
<text x="243.8" y="140.8">20</text>
<text x="244.4" y="138.3">1</text>
<text x="194.2" y="153.5">B8</text>
<text x="194.3" y="151">A8</text>
<text x="233.5" y="155.7" transform="rotate(-90 233.5 155.7)">3</text>
<text x="175.1" y="160.1" transform="rotate(-90 175.1 160.1)">SH</text>
<text x="182.7" y="160" transform="rotate(-90 182.7 160)">A1</text>
</g>
<text font-size=".6" fill="#00f" x="152.6" y="29.7">Potentiometer</text>
</svg>
